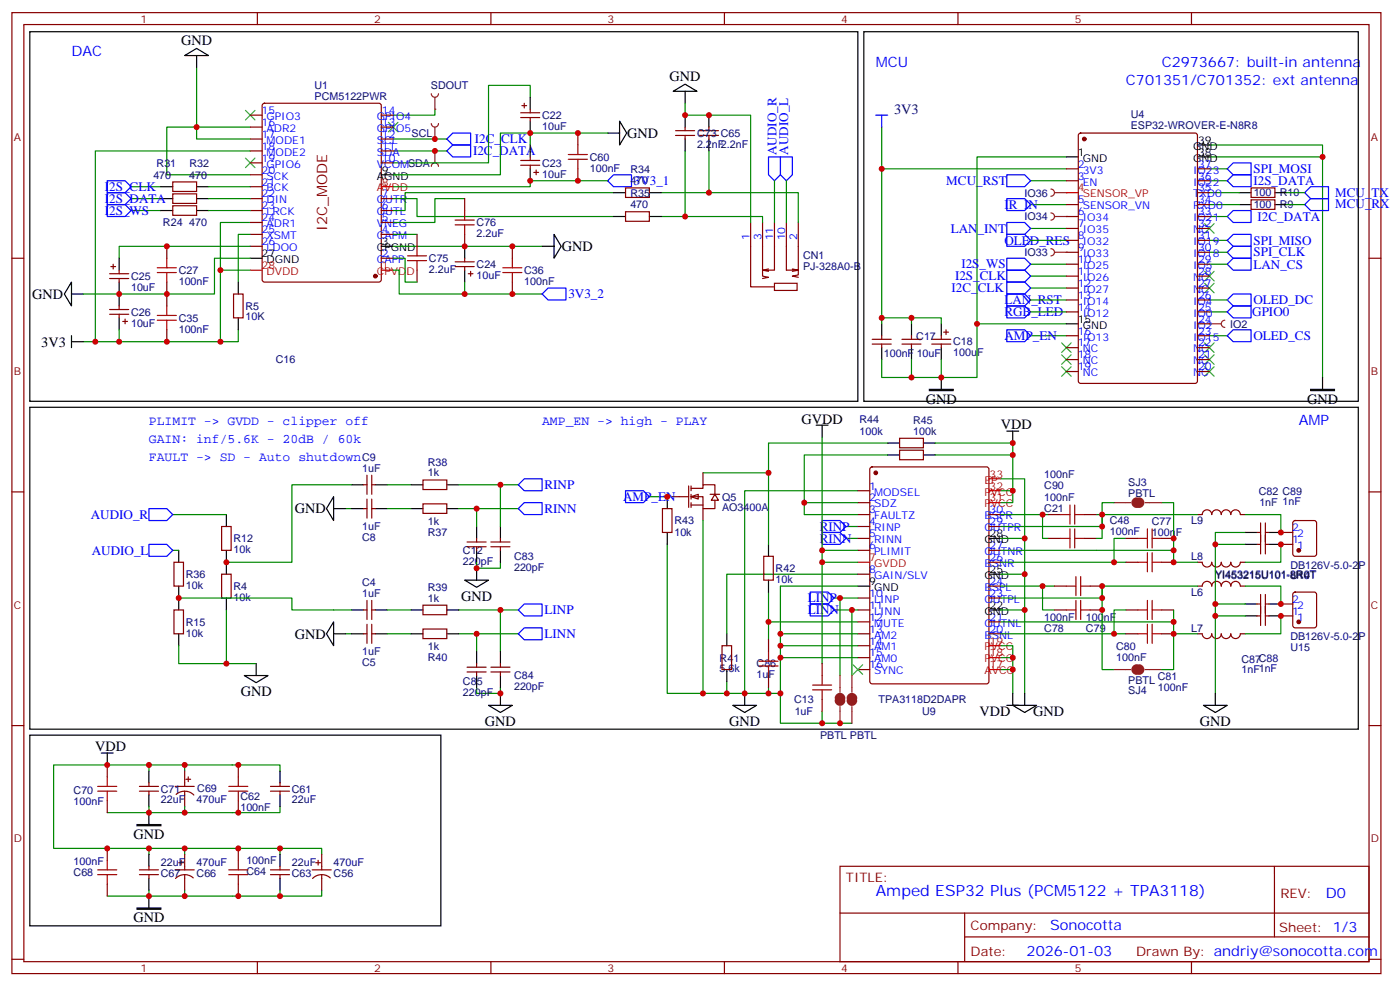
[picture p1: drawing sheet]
<svg xmlns="http://www.w3.org/2000/svg" width="415mm" height="292mm" viewBox="0 0 415 292" stroke-linecap="round" stroke-linejoin="round" font-family="sans-serif">
<g fill="none" stroke="#870000" stroke-width=".35">
<path d="M3.5 3.7h405.4v284.4h-405.4zM7.1 7.3h398.2v277.3h-398.2zM76.2 3.7v3.6M145.3 3.7v3.6M214.5 3.7v3.6M283.6 3.7v3.6M352.8 3.7v3.6M3.5 76.4h3.6M222.2 65.8v19.1h7.1M225.8 65.8v15.9l1.7 .4-1.7 .3M227.5 79.6l-1.7 .3M229.3 65.8v14.1h-3.5l1.7 .4"/>
<path d="M232.8 65.8v14.1h3.6l-1.8-.3M236.4 65.8v15.6l-1.8 .3 1.8 .4M236.4 79.9l-1.8 .4M405.3 76.4h3.6M229.3 83.8h6.7v2.1h-6.7zM261.1 99.3v1.1M269.9 99.3v1.1M278.7 99.3v1.1M279.4 98.3h1.4M280.1 97.6v1.4M258.2 100.4h5.7M258.2 101.8h5.7"/>
<path d="M261.1 101.8v1.1M267.1 100.4h5.6M267.1 101.8h5.6M269.9 101.8v1.1M275.9 100.4h5.6M275.9 101.8h5.6M278.7 101.8v1.1M3.5 145.6h3.6M405.3 145.6h3.6M3.5 214.7h3.6M405.3 214.7h3.6M31.7 226.3v3.6"/>
<path d="M31.7 236.9v3.6M41.3 234.1h5.6M41.3 232.7h5.6M44.1 231.6v1.1M44.1 234.1v1.1M51.9 232.7h5.6M52.1 235.1a3.8 3.8 0 0 1 5.3 .1M54.7 228.1v4.6M54.7 234.1v4.6M55 230.6h1.4M55.7 229.9v1.4M70.6 226.3v3.6"/>
<path d="M70.6 236.9v3.6M80.1 234.1h5.6M80.1 232.7h5.6M82.9 231.6v1.1M82.9 234.1v1.1M31.7 251v3.6M41.3 257.4h5.6M41.3 258.8h5.6M44.1 256.3v1.1M44.1 258.8v1.1M51.9 257.4h5.6M52.9 255.3h1.4"/>
<path d="M53.6 254.6v1.4M54.7 252.8v4.6M54.7 258.8v4.6M57.2 259.8a3.8 3.8 0 0 0-5.2 .1M70.6 251v3.6M80.1 257.4h5.6M80.1 258.8h5.6M82.9 256.3v1.1M82.9 258.8v1.1M92.4 257.4h5.7M93.5 255.3h1.4M94.2 254.6v1.4"/>
<path d="M95.2 252.8v4.6M95.2 258.8v4.6M97.8 259.8a3.8 3.8 0 0 0-5.3 .1M248.7 256.3h156.6v28.3h-156.6zM377.3 256.4v20.8M31.7 261.6v3.5M70.6 261.6v3.5M248.7 270.2h156.5M285.6 277.2h119.6M285.6 270.2v14.1M3.5 283.8h3.6M76.2 284.6v3.5"/>
<path d="M145.3 284.6v3.5M214.5 284.6v3.5M283.6 284.6v3.5M352.8 284.6v3.5M405.3 283.8h3.6"/>
</g>
<g fill="none" stroke="#000" stroke-width=".35">
<path d="M261.1 95.8v3.5M269.9 95.8v3.5M278.7 95.8v3.5M261.1 102.9v3.5M269.9 102.9v3.5M278.7 102.9v3.5M8.8 217.5h121.7v56.5h-121.7zM30 222.8h3.5M31.7 222.8v3.5M44.1 228.1v3.5M44.1 235.2v3.5M82.9 228.1v3.5"/>
<path d="M82.9 235.2v3.5M44.1 240.5v3.5M44.1 252.8v3.5M44.1 259.9v3.5M82.9 252.8v3.5M82.9 259.9v3.5M44.1 265.1v3.6"/>
</g>
<g fill="none" stroke="#008700" stroke-width=".35">
<path d="M229.3 53.5v12.3M232.8 53.5v12.3M44.1 226.3v1.8M44.1 238.7v1.8M54.7 226.3h28.2v1.8M54.7 228.1v-1.8h-38.8v24.7h28.2v1.8M54.7 238.7v1.8h-23M82.9 238.7v1.8h-28.2M44.1 251h10.6v1.8M54.7 251h28.2v1.8M82.9 251h12.3v1.8M44.1 263.4v1.7h-12.4"/>
<path d="M54.7 263.4v1.7h-10.6M82.9 263.4v1.7h-28.2M95.2 263.4v1.7h-12.3"/>
</g>
<path d="M40.6 244h7v.3h-7zM40.6 268.7h7v.3h-7z" fill="#000" stroke="#000" stroke-width=".35"/>
<g fill="none" stroke="#a10000" stroke-width=".35">
<path d="M28.9 234.1h5.7M28.9 232.7h5.7M31.7 229.9v2.8M31.7 234.1v2.8M67.7 234.1h5.7M67.7 232.7h5.7M70.6 229.9v2.8M70.6 234.1v2.8M28.9 257.4h5.7M28.9 258.8h5.7M31.7 254.6v2.8M31.7 258.8v2.8"/>
<path d="M67.7 257.4h5.7M67.7 258.8h5.7M70.6 254.6v2.8M70.6 258.8v2.8"/>
</g>
<path d="M227.5 46.4h3.6v5.3l-1.8 1.8-1.8-1.8zM231.1 46.4h3.5v5.3l-1.8 1.8-1.7-1.8z" fill="none" stroke="#00f" stroke-width=".35"/>
<path d="M127.7 49.2a1.06 1.06 0 0 1 1.1-1 1.06 1.06 0 0 1 1 1M128.8 44.7v3.5" fill="none" stroke="#8c2424" stroke-width=".35"/>
<circle cx="128.8" cy="44.7" r=".18" fill="#8c2424"/>
<path d="M127.7 36.5a1.06 1.06 0 0 0 1.1 1.1 1.06 1.06 0 0 0 1-1.1M128.8 37.6v3.5" fill="none" stroke="#8c2424" stroke-width=".35"/>
<circle cx="128.8" cy="41.1" r=".18" fill="#8c2424"/>
<path d="M128.8 32.3v1.8h-12.4" fill="none" stroke="#008700" stroke-width=".35"/>
<path d="M127.7 27.7a1.06 1.06 0 0 0 1.1 1.1 1.06 1.06 0 0 0 1-1.1M128.8 28.8v3.5" fill="none" stroke="#8c2424" stroke-width=".35"/>
<circle cx="128.8" cy="32.3" r=".18" fill="#8c2424"/>
<g fill="none" stroke="#008700" stroke-width=".35">
<path d="M58.2 20v21.1h15.9M74.1 37.6h-24.7v14.1h24.7M157 28.8v-3.5h-12.4v22.9h-28.2M157 39.4v3.5M179.9 39.4h-31.7v12.3h-31.8M202.8 30.6v3.5h19.4v31.7M261.1 37.6v12.4h54.6M38.8 58.8h8.8M38.8 55.2h8.8M61.7 58.8h12.4M61.7 55.2h12.4M74.1 44.7h-45.9v56.4"/>
<path d="M116.4 58.8h7.1v5.3h58.2M116.4 41.1h15.9M116.4 44.7h15.9M137.6 58.8h-8.8v7h-12.4M179.9 53.5h-22.9v1.7h-40.6M181.7 57h-61.8v5.3h-3.5M202.8 44.7v19.4h-7M209.9 44.7v12.3h-14.1M209.9 57h26.5v8.8M261.1 50v45.8M305.2 53.5h10.5M315.7 46.4h-26.4v49.4"/>
<path d="M358.1 42.9h33.5v68.8M358.1 53.5h5.3M358.1 46.4h33.5M358.1 57h8.8M358.1 50h5.3M38.8 62.3h8.8M61.7 62.3h12.4M74.1 65.8h-8.8v14.1M74.1 69.4h-3.5v14.1M74.1 72.9h-38.8v3.5M74.1 76.4h-10.6v10.6h-38.8M74.1 79.9h-8.8v21.2h-40.6"/>
<path d="M116.4 72.9h44.1M116.4 79.9h1.8v7.1h42.3M116.4 76.4h3.5v7.1h3.6M116.4 69.4h7.1M202.8 64.1h23v1.7M305.2 60.5h10.5M305.2 67.6h10.5M305.2 78.2h10.5M358.1 64.1h5.3M358.1 60.5h8.8M358.1 71.1h5.3M358.1 78.2h5.3"/>
<path d="M358.1 74.6h5.3M35.3 97.6v3.5M70.6 97.6v3.5h-5.3M137.6 83.5v3.5M261.1 94.1h8.8v1.7M269.9 94.1h8.8v1.7M305.2 81.7h10.5M305.2 99.3h10.5M305.2 85.2h10.5M305.2 92.3h10.5M305.2 88.8h10.5M315.7 95.8h-26.4v15.9h-10.6v-5.3"/>
<path d="M358.1 92.3h5.3M261.1 106.4v5.3h8.8M269.9 106.4v5.3h8.8"/>
</g>
<g fill="none" stroke="#00f" stroke-width=".35">
<path d="M134.1 39.4h5.2v3.5h-5.2l-1.8-1.8zM259.3 34.1h3.5M261.1 34.1v3.5M31.7 57h5.3l1.8 1.8-1.8 1.7h-5.3zM31.7 53.5h5.3l1.8 1.7-1.8 1.8h-5.3zM132.3 44.7l1.8-1.8h5.2v3.5h-5.2zM179.9 53.5l1.8-1.8h5.3v3.5h-5.3zM298.1 58.8h5.3l1.8 1.7-1.8 1.8h-5.3zM298.1 51.7h5.3l1.8 1.8-1.8 1.7h-5.3zM363.4 53.5l1.7-1.8h5.3v3.5h-5.3zM365.1 48.2h5.3v3.5h-5.3l-1.7-1.7zM386.3 57l1.8-1.8h5.2v3.6h-5.2z"/>
<path d="M31.7 60.5h5.3l1.8 1.8-1.8 1.8h-5.3zM298.1 65.8h5.3l1.8 1.8-1.8 1.8h-5.3zM298.1 76.4h5.3l1.8 1.8-1.8 1.7h-5.3zM298.1 79.9h5.3l1.8 1.8-1.8 1.8h-5.3zM363.4 64.1l1.7-1.8h5.3v3.5h-5.3zM363.4 71.1l1.7-1.7h5.3v3.5h-5.3zM363.4 78.2l1.7-1.8h5.3v3.5h-5.3zM365.1 72.9h5.3v3.5h-5.3l-1.7-1.8zM386.3 60.5l1.8-1.7h5.2v3.5h-5.2zM160.5 87l1.8-1.8h5.3v3.6h-5.3zM298.1 97.6h5.3l1.8 1.7-1.8 1.8h-5.3zM298.1 83.5h5.3l1.8 1.7-1.8 1.8h-5.3z"/>
<path d="M298.1 87h5.3l1.8 1.8-1.8 1.7h-5.3zM298.1 90.5h5.3l1.8 1.8-1.8 1.8h-5.3zM365.1 90.5h5.3v3.6h-5.3l-1.7-1.8z"/>
</g>
<g fill="none" stroke="#870000" stroke-width=".35">
<path d="M74.1 37.6h3.5M74.1 34.1h3.5M77.8 30.8l.5-.2h33.9l.6 .4 .1 51.8-.5 .6-34.1 .1-.6-.5-.1-51.7zM112.9 37.6h3.5M112.9 34.1h3.5M154.2 33.4h5.6M154.2 34.8h5.6M154.5 31.3h1.4M155.2 30.6v1.4M157 32.3v1.1M157 34.8v1M171.1 39.4v3.5"/>
<path d="M200 38.7h5.7M202.8 37.6v1.1M207.1 38.7h5.6M209.9 37.6v1.1M51.2 57.4h7v2.8h-7zM51.2 53.8h7v2.9h-7zM74.1 58.8h3.5M74.1 48.2h3.5M74.1 44.7h3.5M74.1 41.1h3.5M74.1 51.7h3.5M74.1 55.2h3.5"/>
<path d="M112.9 58.8h3.5M112.9 48.2h3.5M112.9 44.7h3.5M112.9 41.1h3.5M137.6 58.8v3.5M154.2 48.9h5.6M154.2 47.5h5.6M157 46.4v1.1M157 48.9v1.1M158 51h1.5M158.7 50.3v1.4M171.1 50v3.5"/>
<path d="M185.2 55.6h7.1v2.8h-7.1zM200 40.1h5.7M202.8 40.1v1M207.1 40.1h5.6M209.9 40.1v1M370.4 59.1h7.1v2.8h-7.1zM370.4 55.6h7.1v2.8h-7.1zM32.8 78.9h1.4M33.5 78.2v1.4M35.3 79.9v1.1M49.4 72.9v3.5M51.2 60.9h7v2.8h-7z"/>
<path d="M74.1 69.4h3.5M74.1 65.8h3.5M74.1 62.3h3.5M74.1 72.9h3.5M112.9 76.4h3.5M112.9 69.4h3.5M112.9 65.8h3.5M112.9 62.3h3.5M123.5 69.4v3.5M123.5 79.9v3.6M134.8 78.9h5.6M134.8 77.5h5.6"/>
<path d="M137.6 69.4v3.5M137.6 76.4v1.1M137.6 78.9v1M151.7 72.9v3.5M185.2 62.7h7.1v2.8h-7.1zM32.5 81h5.6M32.5 82.4h5.6M32.5 93h5.6M32.5 91.6h5.6M35.3 82.4v1.1M35.3 90.5v1.1M35.3 93v1.1"/>
<path d="M36.3 95.1h1.4M37 94.4v1.4M49.4 83.5v7M49.4 97.6v3.5M69.1 87h2.9v7.1h-2.9zM138.6 81h1.5M139.3 80.3v1.4M151.7 83.5v3.5"/>
</g>
<g fill="none" stroke="#000" stroke-width=".35">
<path d="M8.8 9.4h245.2v109.3h-245.2zM54.7 16.4l3.5-2.1 3.5 2.1zM58.2 16.4v3.6M157 28.8v3.5M157 35.8v3.6M179.9 39.4h3.5M183.4 35.8l2.2 3.6-2.2 3.5zM199.3 27l3.5-2.1 3.6 2.1zM202.8 27v3.6M202.8 34.1v3.5M209.9 34.1v3.5M47.6 58.8h3.6"/>
<path d="M47.6 55.2h3.6M58.2 58.8h3.5M58.2 55.2h3.5M112.9 51.7h3.5M157 42.9v3.5M157 50v3.5M181.7 57h3.5M192.3 57h3.5M202.8 41.1v3.6M209.9 41.1v3.6M366.9 57h3.5M377.5 57h3.5"/>
<path d="M35.3 76.4v3.5M47.6 62.3h3.6M58.2 62.3h3.5M74.1 76.4h3.5M112.9 72.9h3.5M137.6 72.9v3.5M137.6 79.9v3.6M160.5 72.9h3.5M164 69.4l2.2 3.5-2.2 3.5zM181.7 64.1h3.5M192.3 64.1h3.5M366.9 60.5h3.5"/>
<path d="M377.5 60.5h3.5M21.2 83.5v7l-2.2-3.5zM21.2 87h3.5M21.2 99.3v3.6M35.3 83.5v7M35.3 94.1v3.5M70.6 83.5v3.5M70.6 94.1v3.5M21.2 101.1h3.5M278.7 111.7v3.5M391.6 111.7v3.5"/>
</g>
<g fill="none" stroke="#3c3" stroke-width=".35">
<path d="M72.7 32.7l2.8 2.8M75.5 32.7l-2.8 2.8M115 36.2l2.8 2.8M117.8 36.2l-2.8 2.8M72.7 46.8l2.8 2.8M75.5 46.8l-2.8 2.8M356.7 66.2l2.8 2.8M359.5 66.2l-2.8 2.8M356.7 80.3l2.8 2.8M356.7 83.8l2.8 2.8M359.5 80.3l-2.8 2.8M359.5 83.8l-2.8 2.8"/>
<path d="M314.3 101.5l2.8 2.8M314.3 105l2.8 2.8M314.3 108.5l2.8 2.8M317.1 108.5l-2.8 2.8M317.1 101.5l-2.8 2.8M317.1 105l-2.8 2.8M356.7 108.5l2.8 2.8M356.7 105l2.8 2.8M356.7 101.5l2.8 2.8M359.5 108.5l-2.8 2.8M359.5 105l-2.8 2.8M359.5 101.5l-2.8 2.8"/>
</g>
<circle cx="111.1" cy="81.7" r=".53" fill="#870000" stroke="#870000" stroke-width=".35"/>
<path d="M112.9 55.2h3.5M74.1 79.9h3.5M112.9 79.9h3.5" fill="none" stroke="#f00" stroke-width=".35"/>
<g fill="none" stroke="#a10000" stroke-width=".35">
<path d="M168.3 47.1h5.6M168.3 45.7h5.6M171.1 42.9v2.8M171.1 47.1v2.9M46.6 79.2h5.6M49.4 76.4v2.8M120.6 75.7h5.7M120.6 77.1h5.7M123.5 72.9v2.8M123.5 77.1v2.8M134.8 65.1h5.6M134.8 66.5h5.6"/>
<path d="M137.6 62.3v2.8M137.6 66.5v2.9M148.9 79.2h5.6M151.7 76.4v2.8M46.6 80.6h5.6M46.6 94.8h5.6M46.6 93.3h5.6M49.4 80.6v2.9M49.4 90.5v2.8M49.4 94.8v2.8M148.9 80.6h5.6M151.7 80.6v2.9"/>
</g>
<path d="M275.2 115.2h7v.4h-7zM388.1 115.2h7v.4h-7z" fill="#000" stroke="#000" stroke-width=".35"/>
<path d="M358.1 95.8h3.5M362.7 94.8a1.06 1.06 0 0 0-1.1 1 1.06 1.06 0 0 0 1.1 1.1" fill="none" stroke="#8c2424" stroke-width=".35"/>
<circle cx="358.1" cy="95.8" r=".18" fill="#8c2424"/>
<path d="M311.1 56a1.06 1.06 0 0 1 1.1 1 1.06 1.06 0 0 1-1.1 1.1M312.2 57h3.5" fill="none" stroke="#8c2424" stroke-width=".35"/>
<circle cx="315.7" cy="57" r=".18" fill="#8c2424"/>
<path d="M311.1 63a1.06 1.06 0 0 1 1.1 1.1 1.06 1.06 0 0 1-1.1 1M312.2 64.1h3.5" fill="none" stroke="#8c2424" stroke-width=".35"/>
<circle cx="315.7" cy="64.1" r=".18" fill="#8c2424"/>
<path d="M381 57h5.3M305.2 71.1h10.5M381 60.5h5.3M358.1 99.3h5.3M358.1 88.8h5.3" fill="none" stroke="#008700" stroke-width=".35"/>
<path d="M298.1 69.4h5.3l1.8 1.7-1.8 1.8h-5.3zM365.1 87h5.3v3.5h-5.3l-1.7-1.7zM365.1 97.6h5.3v3.5h-5.3l-1.7-1.8z" fill="none" stroke="#00f" stroke-width=".35"/>
<path d="M255.8 9.4h146.4v109.3h-146.4zM315.7 46.4h3.6M354.5 46.4h3.6M354.5 42.9h3.6M315.7 95.8h3.6" fill="none" stroke="#000" stroke-width=".35"/>
<g fill="none" stroke="#870000" stroke-width=".35">
<path d="M319.5 39.6l.5-.2h33.8l.7 .4v72.9l-.4 .7-34.1 .1-.7-.5v-72.9zM315.7 50h3.6M315.7 53.5h3.6M354.5 50h3.6M354.5 53.5h3.6M354.5 57h3.6M315.7 60.5h3.6M315.7 64.1h3.6M315.7 67.6h3.6M315.7 71.1h3.6M315.7 74.6h3.6M315.7 78.2h3.6"/>
<path d="M354.5 60.5h3.6M354.5 64.1h3.6M354.5 67.6h3.6M354.5 71.1h3.6M354.5 74.6h3.6M354.5 78.2h3.6M315.7 81.7h3.6M315.7 85.2h3.6M315.7 88.8h3.6M315.7 92.3h3.6M315.7 99.3h3.6M354.5 81.7h3.6"/>
<path d="M354.5 85.2h3.6M354.5 88.8h3.6M354.5 92.3h3.6M354.5 95.8h3.6M354.5 99.3h3.6M315.7 102.9h3.6M315.7 106.4h3.6M315.7 109.9h3.6M354.5 102.9h3.6M354.5 106.4h3.6M354.5 109.9h3.6"/>
</g>
<path d="M315.7 57h3.6" fill="none" stroke="#f00" stroke-width=".35"/>
<circle cx="321" cy="41.1" r=".53" fill="#870000" stroke="#870000" stroke-width=".35"/>
<path d="M311.1 73.6a1.06 1.06 0 0 1 1.1 1 1.06 1.06 0 0 1-1.1 1.1M312.2 74.6h3.5" fill="none" stroke="#8c2424" stroke-width=".35"/>
<circle cx="315.7" cy="74.6" r=".18" fill="#8c2424"/>
<g fill="none" stroke="#008700" stroke-width=".35">
<path d="M208.1 139.9h19.4v21.2M262.8 131.1h-35.3v8.8M51.2 152.3h15.8M102.3 150.5h1.8M104.1 143.4h-17.7v23h-19.4M114.7 150.5h7M114.7 143.4h7M135.8 150.5h5.3v5.3M135.8 143.4h12.4v12.4M141.1 150.5h12.4M148.2 143.4h5.3M192.3 147h5.3"/>
<path d="M250.5 159.3h3.5M250.5 155.8h3.5M254 145.2h-33.5v60M296.3 141.7h7.1v17.6M51.2 162.8h1.7M52.9 177h33.5v3.5h17.7M141.1 166.4v1.7h7.1v-1.7M197.6 161.1v44.1h10.5M227.5 175.2v14.1M246.9 177h1.8M254 169.9h-38.8v17.6M52.9 191.1v5.3h22.9"/>
<path d="M67 180.5v15.9M102.3 187.5h1.8M114.7 180.5h7M114.7 187.5h7M135.8 180.5h12.4v12.3M135.8 187.5h5.3v5.3M141.1 187.5h12.4M148.2 180.5h5.3M227.5 184h26.5M246.9 180.5h5.3M141.1 203.4v1.8h7.1v-1.8M215.2 201.6v3.6"/>
<path d="M227.5 203.4v1.8"/>
</g>
<path d="M44.1 150.5h5.3l1.8 1.8-1.8 1.7h-5.3zM155.2 148.7h5.3v3.6h-5.3l-1.7-1.8zM155.2 141.7h5.3v3.5h-5.3l-1.7-1.8zM243.4 157.6h5.3l1.8 1.7-1.8 1.8h-5.3zM243.4 154h5.3l1.8 1.8-1.8 1.8h-5.3zM44.1 161.1h5.3l1.8 1.7-1.8 1.8h-5.3zM155.2 178.7h5.3v3.5h-5.3l-1.7-1.7zM239.9 178.7h5.3l1.7 1.8-1.7 1.7h-5.3zM239.9 175.2h5.3l1.7 1.8-1.7 1.7h-5.3zM155.2 185.8h5.3v3.5h-5.3l-1.7-1.8z" fill="none" stroke="#00f" stroke-width=".35"/>
<g fill="none" stroke="#870000" stroke-width=".35">
<path d="M257.8 138.4l.4-.3h33.9l.7 .5v63l-.5 .7-34.1 .1-.6-.5-.1-63zM266.3 129.7h7.1v2.8h-7.1zM65.6 155.8h2.8v7h-2.8zM107.6 150.5h1.1M107.6 143.4h1.1M108.7 140.6v5.7M108.7 147.7v5.6M110.1 140.6v5.7M110.1 147.7v5.6M110.1 150.5h1M110.1 143.4h1M125.2 149.1h7.1v2.8h-7.1z"/>
<path d="M125.2 142h7.1v2.9h-7.1zM141.1 159.3v1.1M148.2 159.3v1.1M196.1 150.5h2.9v7.1h-2.9zM254 145.2h3.5M254 148.7h3.5M254 152.3h3.5M254 155.8h3.5M254 159.3h3.5M292.8 152.3h3.5M292.8 155.8h3.5M51.5 166.4h2.8v7h-2.8z"/>
<path d="M65.6 169.9h2.8v7.1h-2.8zM108.7 177.7v5.6M110.1 177.7v5.6M125.2 179.1h7.1v2.8h-7.1zM138.3 161.8h5.6M138.3 160.4h5.6M141.1 161.8v1M145.3 161.8h5.7M145.3 160.4h5.7M148.2 161.8v1M226.1 164.6h2.9v7.1h-2.9zM254 162.8h3.5"/>
<path d="M254 169.9h3.5M254 177h3.5M292.8 162.8h3.5M292.8 177h3.5M292.8 173.4h3.5M292.8 166.4h3.5M51.5 180.5h2.8v7h-2.8zM107.6 180.5h1.1M107.6 187.5h1.1M108.7 184.7v5.7M110.1 184.7v5.7M110.1 180.5h1"/>
<path d="M110.1 187.5h1M125.2 186.1h7.1v2.8h-7.1zM138.3 198.8h5.6M138.3 197.4h5.6M141.1 196.4v1M141.1 198.8v1.1M145.3 198.8h5.7M145.3 197.4h5.7M148.2 196.4v1M148.2 198.8v1.1M213.8 191.1h2.8v7h-2.8zM227.5 189.3v3.5"/>
<path d="M227.5 199.9v3.5M254 180.5h3.5M254 187.5h3.5M254 184h3.5M254 191.1h3.5M254 194.6h3.5M254 198.1h3.5M292.8 187.5h3.5M292.8 184h3.5"/>
</g>
<g fill="none" stroke="#000" stroke-width=".35">
<path d="M262.8 131.1h3.5M273.4 131.1h3.5M67 152.3v3.5M98.8 147v7l-2.1-3.5zM98.8 150.5h3.5M104.1 150.5h3.5M104.1 143.4h3.5M111.1 150.5h3.6M111.1 143.4h3.6M121.7 150.5h3.5M121.7 143.4h3.5M132.3 150.5h3.5"/>
<path d="M132.3 143.4h3.5M141.1 155.8v3.5M148.2 155.8v3.5M197.6 147v3.5M197.6 157.6v3.5M292.8 159.3h3.5M52.9 162.8v3.6M52.9 173.4v7.1M67 162.8v7.1M67 177v3.5M137.6 171.7h7l-3.5 2.1zM141.1 162.8v3.6"/>
<path d="M141.1 168.1v3.6M148.2 162.8v3.6M227.5 161.1v3.5M227.5 171.7v3.5M254 173.4h3.5M292.8 169.9h3.5M52.9 187.5v3.6M72.3 199.9h7.1l-3.6 2.1zM75.8 196.4v3.5M98.8 184v7.1l-2.1-3.6zM98.8 187.5h3.5M104.1 180.5h3.5"/>
<path d="M104.1 187.5h3.5M111.1 180.5h3.6M111.1 187.5h3.6M121.7 180.5h3.5M121.7 187.5h3.5M132.3 180.5h3.5M132.3 187.5h3.5M141.1 192.8v3.6M141.1 199.9v3.5M148.2 192.8v3.6M148.2 199.9v3.5M215.2 187.5v3.6"/>
<path d="M215.2 198.1v3.5M292.8 180.5h3.5M144.6 208.7h7.1l-3.5 2.1zM148.2 205.2v3.5"/>
</g>
<path d="M224.7 195.7h5.7M224.7 197.1h5.7M227.5 192.8v2.9M227.5 197.1v2.8" fill="none" stroke="#a10000" stroke-width=".35"/>
<circle cx="259.3" cy="139.9" r=".53" fill="#870000" stroke="#870000" stroke-width=".35"/>
<path d="M292.8 148.7h3.5M292.8 145.2h3.5M292.8 141.7h3.5M254 166.4h3.5M292.8 198.1h3.5M292.8 194.6h3.5M292.8 191.1h3.5" fill="none" stroke="#f00" stroke-width=".35"/>
<g fill="#fff" stroke="#870000" stroke-width=".35">
<path d="M204.6 147l2.1-.7v1.4z"/>
<path d="M211.7 146.3l1 1.7h-2.1z"/>
</g>
<g fill="none" stroke="#870000" stroke-width=".35">
<path d="M208.1 139.9v3.5M266.3 133.2h7.1v2.8h-7.1zM197.6 147h6.3M203.9 143.8v6.3M204.6 144.5h3.5v-1.1h3.6v2.9M204.6 147h3.5v3.5h3.6v-2.5M204.6 149.4h3.5M204.6 143.8v1.4M204.6 146.3v1.4M204.6 148.7v1.4M208.1 150.5v3.5M210.3 146.3h2.8"/>
<path d="M310.4 152.3h3.6M310.4 159.3h3.6M321 152.3h3.6M321 159.3h3.6M333.4 159.3h3.5M344 159.3h3.5M354.5 152.3h1.5a1.41 1.41 0 0 1 1.4-1.5 1.41 1.41 0 0 1 1.4 1.5 1.41 1.41 0 0 1 1.4-1.5 1.41 1.41 0 0 1 1.4 1.5 1.41 1.41 0 0 1 1.4-1.5 1.41 1.41 0 0 1 1.4 1.5 1.41 1.41 0 0 1 1.4-1.5 1.41 1.41 0 0 1 1.4 1.5h1.5M372.2 157.6h1M373.2 154.7v9.2M374.6 157.6h1.1M374.6 154.7v9.2M379.2 157.6h3.6"/>
<path d="M383 154.2l.5-.2h5.6l.7 .5v9.4l-.4 .7h-5.9l-.7-.5v-9.4zM312.2 173.4h3.5M322.8 173.4h3.5M333.4 166.4h3.5M344 166.4h3.5M354.5 166.4h1.5a1.41 1.41 0 0 0 1.4 1.4 1.41 1.41 0 0 0 1.4-1.4 1.41 1.41 0 0 0 1.4 1.4 1.41 1.41 0 0 0 1.4-1.4 1.41 1.41 0 0 0 1.4 1.4 1.41 1.41 0 0 0 1.4-1.4 1.41 1.41 0 0 0 1.4 1.4 1.41 1.41 0 0 0 1.4-1.4h1.5M354.5 173.4h1.5a1.41 1.41 0 0 1 1.4-1.4 1.41 1.41 0 0 1 1.4 1.4 1.41 1.41 0 0 1 1.4-1.4 1.41 1.41 0 0 1 1.4 1.4 1.41 1.41 0 0 1 1.4-1.4 1.41 1.41 0 0 1 1.4 1.4 1.41 1.41 0 0 1 1.4-1.4 1.41 1.41 0 0 1 1.4 1.4h1.5M372.2 161.1h1M372.2 178.7h1M373.2 175.9v9.2M374.6 161.1h1.1M374.6 178.7h1.1"/>
<path d="M374.6 175.9v9.2M379.2 161.1h3.6M379.2 178.7h3.6M383 175.4l.5-.2h5.6l.7 .4v9.5l-.4 .6-5.9 .1-.7-.5v-9.4zM243.4 196.4v3.5M312.2 180.5h3.5M322.8 180.5h3.5M333.4 187.5h3.5M333.4 180.5h3.5M344 187.5h3.5M344 180.5h3.5M358.8 187.5a1.41 1.41 0 0 1-1.4 1.4 1.41 1.41 0 0 1-1.4-1.4h-1.5"/>
<path d="M361.6 187.5a1.41 1.41 0 0 1-1.4 1.4 1.41 1.41 0 0 1-1.4-1.4M364.4 187.5a1.41 1.41 0 0 1-1.4 1.4 1.41 1.41 0 0 1-1.4-1.4M367.2 187.5a1.41 1.41 0 0 1-1.4 1.4 1.41 1.41 0 0 1-1.4-1.4M367.2 187.5h1.5M372.2 182.2h1M374.6 182.2h1.1M379.2 182.2h3.6M243.4 206.9v3.6"/>
</g>
<path d="M185.2 145.2h5.3l1.8 1.8-1.8 1.7h-5.3z" fill="none" stroke="#00f" stroke-width=".35"/>
<g fill="none" stroke="#008700" stroke-width=".35">
<path d="M243.4 129.3v37.1h10.6M262.8 134.6h-24.7v17.7h15.9M276.9 131.1h23v17.6h-3.6M276.9 134.6h23M208.1 154v51.2h23v8.8h21.1M238.1 148.7h15.9M296.3 159.3h7.1v10.6M296.3 152.3h12.4v7h1.7M296.3 145.2h3.6M308.7 152.3h1.7M324.6 152.3h1.7M329.8 148.7h-3.5v7.1h-30"/>
<path d="M333.4 159.3h-3.6v7.1h-33.5M344 148.7h3.5v17.7h7M354.5 152.3h-28.2v7h-1.7M368.7 152.3h10.5v5.3M368.7 157.6h-8.9v3.5h8.9M243.4 162.8h10.6M243.4 166.4v30M254 173.4h-22.9v31.8M254 177h-5.3v22.9M296.3 169.9h7.1v10.6M296.3 173.4h12.4v7.1h3.5M296.3 162.8h51.2"/>
<path d="M308.7 173.4h3.5M326.3 173.4v3.6h-30M329.8 166.4h3.6M354.5 173.4h-28.2v24.7h3.5M359.8 161.1v17.6M368.7 173.4h10.5v5.3M368.7 178.7h-8.9v3.5h8.9M379.2 161.1v5.3h-10.5M231.1 187.5h22.9M231.1 191.1h22.9M231.1 194.6h22.9M254 180.5h-1.8v19.4"/>
<path d="M296.3 180.5h7.1v24.7M296.3 191.1h3.6v14.1M296.3 184h51.2M296.3 194.6h3.6M296.3 198.1h3.6M329.8 187.5h3.6M333.4 180.5h-3.6v7h-33.5M347.5 184v3.5h7M347.5 187.5v10.6h-3.5M347.5 180.5v3.5M359.8 182.2v23M379.2 182.2v5.3h-10.5"/>
<path d="M243.4 210.5v3.5"/>
</g>
<g fill="none" stroke="#000" stroke-width=".35">
<path d="M8.8 120.5h393.4v95.3h-393.4zM241.7 125.8h3.5M243.4 125.8v3.5M262.8 134.6h3.5M273.4 134.6h3.5M298.1 127.6h3.5M299.9 127.6v3.5M368.7 157.6h3.5M375.7 157.6h3.5M368.7 161.1h3.5M368.7 178.7h3.5M375.7 161.1h3.5"/>
<path d="M375.7 178.7h3.5M368.7 182.2h3.5M375.7 182.2h3.5M217 208.7h7l-3.5 2.1zM220.5 205.2v3.5M298.1 208.7h3.5M299.9 208.7h7l-3.5 2.1zM299.9 205.2v3.5M303.4 205.2v3.5M356.3 208.7h7.1l-3.6 2.1zM359.8 205.2v3.5"/>
</g>
<g fill="none" stroke="#a10000" stroke-width=".35">
<path d="M314 159.3h2.8M314 152.3h2.8M316.8 149.4v5.7M316.8 156.5v5.6M318.2 159.3h2.8M318.2 149.4v5.7M318.2 156.5v5.6M318.2 152.3h2.8M336.9 159.3h2.8M339.7 156.5v5.6M341.1 159.3h2.9M341.1 156.5v5.6"/>
<path d="M315.7 173.4h2.9M318.6 170.6v5.6M318.6 177.7v5.6M320 170.6v5.6M320 177.7v5.6M320 173.4h2.8M336.9 166.4h2.8M339.7 163.5v5.7M339.7 177.7v5.6M341.1 163.5v5.7M341.1 177.7v5.6M341.1 166.4h2.9"/>
<path d="M243.4 199.9v2.8M315.7 180.5h2.9M320 180.5h2.8M336.9 180.5h2.8M336.9 187.5h2.8M339.7 184.7v5.7M341.1 184.7v5.7M341.1 180.5h2.9M341.1 187.5h2.9M240.6 202.7h5.6M240.6 204.1h5.6M243.4 204.1v2.8"/>
</g>
<path d="M252.6 196.7l2.8 2.8M255.4 196.7l-2.8 2.8" fill="none" stroke="#3c3" stroke-width=".35"/>
<g fill="#870000" stroke="#870000" stroke-width=".35">
<circle cx="384.5" cy="162.8" r=".53"/>
<circle cx="384.5" cy="184" r=".53"/>
</g>
<path d="M336.5 148a.71 .71 0 0 0-.7 .7 .71 .71 0 0 0 .7 .7M337.3 148a.71 .71 0 0 1 .7 .7 .71 .71 0 0 1-.7 .7M336.5 197.4a.71 .71 0 0 0-.7 .7 .71 .71 0 0 0 .7 .7M337.3 197.4a.71 .71 0 0 1 .7 .7 .71 .71 0 0 1-.7 .7M248 207.3a.71 .71 0 0 0 .7 .7 .71 .71 0 0 0 .7-.7M248 206.6a.71 .71 0 0 1 .7-.7 .71 .71 0 0 1 .7 .7M251.5 207.3a.71 .71 0 0 0 .7 .7 .71 .71 0 0 0 .7-.7M251.5 206.6a.71 .71 0 0 1 .7-.7 .71 .71 0 0 1 .7 .7" fill="none" stroke="#8c2424" stroke-width="1.8"/>
<path d="M329.8 148.7h5M339 148.7h5M248.7 199.9v4.9M252.2 199.9v4.9M329.8 198.1h5M339 198.1h5M248.7 209.1v4.9M252.2 209.1v4.9" fill="none" stroke="#8c2424" stroke-width=".35"/>
<g fill="#c00">
<circle cx="54.7" cy="265.1" r=".88"/>
<circle cx="44.1" cy="265.1" r=".88"/>
<circle cx="54.7" cy="251" r=".88"/>
<circle cx="44.1" cy="251" r=".88"/>
<circle cx="31.8" cy="251" r=".88"/>
<circle cx="54.7" cy="240.5" r=".88"/>
<circle cx="54.7" cy="226.3" r=".88"/>
<circle cx="31.8" cy="226.3" r=".88"/>
<circle cx="44.1" cy="226.3" r=".88"/>
<circle cx="44.1" cy="240.5" r=".88"/>
<circle cx="70.6" cy="251" r=".88"/>
<circle cx="70.6" cy="265.1" r=".88"/>
<circle cx="70.6" cy="240.5" r=".88"/>
<circle cx="70.6" cy="226.3" r=".88"/>
<circle cx="82.9" cy="251" r=".88"/>
<circle cx="82.9" cy="265.1" r=".88"/>
<circle cx="128.8" cy="44.7" r=".88"/>
<circle cx="128.8" cy="41.1" r=".88"/>
<circle cx="65.3" cy="79.9" r=".88"/>
<circle cx="58.2" cy="37.6" r=".88"/>
<circle cx="28.2" cy="101.1" r=".88"/>
<circle cx="157" cy="39.4" r=".88"/>
<circle cx="171.1" cy="53.5" r=".88"/>
<circle cx="171.1" cy="39.4" r=".88"/>
<circle cx="157" cy="53.5" r=".88"/>
<circle cx="137.6" cy="72.9" r=".88"/>
<circle cx="151.7" cy="87" r=".88"/>
<circle cx="151.7" cy="72.9" r=".88"/>
<circle cx="209.9" cy="57" r=".88"/>
<circle cx="202.8" cy="64.1" r=".88"/>
<circle cx="35.3" cy="87" r=".88"/>
<circle cx="49.4" cy="87" r=".88"/>
<circle cx="49.4" cy="72.9" r=".88"/>
<circle cx="49.4" cy="101.1" r=".88"/>
<circle cx="35.3" cy="101.1" r=".88"/>
<circle cx="137.6" cy="87" r=".88"/>
<circle cx="202.8" cy="34.1" r=".88"/>
<circle cx="209.9" cy="34.1" r=".88"/>
<circle cx="65.3" cy="101.1" r=".88"/>
<circle cx="261.1" cy="50" r=".88"/>
<circle cx="261.1" cy="94.1" r=".88"/>
<circle cx="278.7" cy="111.7" r=".88"/>
<circle cx="269.9" cy="111.7" r=".88"/>
<circle cx="269.9" cy="94.1" r=".88"/>
<circle cx="391.6" cy="46.4" r=".88"/>
<circle cx="289.3" cy="95.8" r=".88"/>
<circle cx="227.5" cy="184" r=".88"/>
<circle cx="252.2" cy="180.5" r=".88"/>
<circle cx="248.7" cy="177" r=".88"/>
<circle cx="67" cy="166.4" r=".88"/>
<circle cx="52.9" cy="177" r=".88"/>
<circle cx="148.2" cy="205.2" r=".88"/>
<circle cx="141.1" cy="187.5" r=".88"/>
<circle cx="148.2" cy="180.5" r=".88"/>
<circle cx="141.1" cy="150.5" r=".88"/>
<circle cx="148.2" cy="143.4" r=".88"/>
<circle cx="141.1" cy="168.1" r=".88"/>
<circle cx="67" cy="196.4" r=".88"/>
<circle cx="215.2" cy="205.2" r=".88"/>
<circle cx="227.5" cy="139.9" r=".88"/>
<circle cx="227.5" cy="205.2" r=".88"/>
<circle cx="208.1" cy="205.2" r=".88"/>
<circle cx="197.6" cy="147" r=".88"/>
<circle cx="359.8" cy="161.1" r=".88"/>
<circle cx="303.4" cy="159.3" r=".88"/>
<circle cx="299.9" cy="131.1" r=".88"/>
<circle cx="238.1" cy="148.7" r=".88"/>
<circle cx="299.9" cy="134.6" r=".88"/>
<circle cx="299.9" cy="145.2" r=".88"/>
<circle cx="243.4" cy="162.8" r=".88"/>
<circle cx="243.4" cy="166.4" r=".88"/>
<circle cx="243.4" cy="214" r=".88"/>
<circle cx="231.1" cy="187.5" r=".88"/>
<circle cx="231.1" cy="191.1" r=".88"/>
<circle cx="231.1" cy="194.6" r=".88"/>
<circle cx="231.1" cy="205.2" r=".88"/>
<circle cx="248.7" cy="214" r=".88"/>
<circle cx="326.3" cy="173.4" r=".88"/>
<circle cx="329.8" cy="166.4" r=".88"/>
<circle cx="347.5" cy="166.4" r=".88"/>
<circle cx="379.2" cy="157.6" r=".88"/>
<circle cx="347.5" cy="162.8" r=".88"/>
<circle cx="347.5" cy="159.3" r=".88"/>
<circle cx="308.7" cy="152.3" r=".88"/>
<circle cx="326.3" cy="152.3" r=".88"/>
<circle cx="329.8" cy="187.5" r=".88"/>
<circle cx="308.7" cy="173.4" r=".88"/>
<circle cx="303.4" cy="169.9" r=".88"/>
<circle cx="303.4" cy="180.5" r=".88"/>
<circle cx="299.9" cy="198.1" r=".88"/>
<circle cx="299.9" cy="194.6" r=".88"/>
<circle cx="379.2" cy="178.7" r=".88"/>
<circle cx="379.2" cy="182.2" r=".88"/>
<circle cx="379.2" cy="161.1" r=".88"/>
<circle cx="326.3" cy="177" r=".88"/>
<circle cx="347.5" cy="184" r=".88"/>
<circle cx="347.5" cy="187.5" r=".88"/>
<circle cx="359.8" cy="178.7" r=".88"/>
<circle cx="359.8" cy="182.2" r=".88"/>
<circle cx="220.5" cy="205.2" r=".88"/>
<circle cx="326.3" cy="155.8" r=".88"/>
<circle cx="326.3" cy="180.5" r=".88"/>
</g>
<text font-size="4.6" fill="#00f" x="259.3" y="265.1">Amped ESP32 Plus (PCM5122 + TPA3118)</text>
<g font-size="4.2" fill="#00f">
<text x="21.2" y="16.4">DAC</text>
<text x="259.3" y="20">MCU</text>
<text x="344" y="20">C2973667: built-in antenna</text>
<text x="333.4" y="25.3">C701351/C701352: ext antenna</text>
<text x="384.5" y="125.8">AMP</text>
<text x="392.5" y="265.6">D0</text>
<text x="310.9" y="275.2">Sonocotta</text>
<text x="304" y="283">2026-01-03</text>
</g>
<g font-size="4.2">
<text x="53.6" y="13.2">GND</text>
<text x="198.3" y="23.8">GND</text>
<text x="185.7" y="40.8">GND</text>
<text x="166.3" y="74.3">GND</text>
<text x="9.5" y="88.5">GND</text>
<text x="12.2" y="102.5">3V3</text>
<text x="274.1" y="119.5">GND</text>
<text x="387" y="119.5">GND</text>
<text x="237.3" y="125.4">GVDD</text>
<text x="296.3" y="126.9">VDD</text>
<text x="87.3" y="151.9">GND</text>
<text x="136.5" y="177.7">GND</text>
<text x="87.3" y="188.9">GND</text>
<text x="71.3" y="206">GND</text>
<text x="143.6" y="214.7">GND</text>
<text x="215.9" y="214.8">GND</text>
<text x="290" y="211.9">VDD</text>
<text x="305.9" y="211.9">GND</text>
<text x="355.3" y="214.8">GND</text>
<text x="28.2" y="222.1">VDD</text>
<text x="39.5" y="248.2">GND</text>
<text x="39.5" y="272.9">GND</text>
</g>
<text font-size="4.2" fill="#000080" x="264.7" y="33.8">3V3</text>
<text font-size="4.2" fill="#800" x="96.9" y="68.5" transform="rotate(-90 96.9 68.5)">I2C_MODE</text>
<g font-size="3.9" fill="#00f">
<text x="140.1" y="45.9">I2C_DATA</text>
<text x="140.6" y="42.3">I2C_CLK</text>
<text x="229.9" y="45.9" transform="rotate(-90 229.9 45.9)">AUDIO_R</text>
<text x="233.4" y="45.8" transform="rotate(-90 233.4 45.8)">AUDIO_L</text>
<text x="371.1" y="51.2">SPI_MOSI</text>
<text x="31" y="56.5">I2S_CLK</text>
<text x="187.7" y="54.7">3V3_1</text>
<text x="280.2" y="54.7">MCU_RST</text>
<text x="371.1" y="54.7">I2S_DATA</text>
<text x="395.3" y="58.2">MCU_TX</text>
<text x="31" y="60">I2S_DATA</text>
<text x="31" y="63.5">I2S_WS</text>
<text x="297.4" y="61.8">IR_IN</text>
<text x="372.4" y="65.3">I2C_DATA</text>
<text x="395.3" y="61.7">MCU_RX</text>
<text x="281.5" y="68.9">LAN_INT</text>
<text x="297.4" y="72.4">OLED_RES</text>
<text x="371.1" y="72.4">SPI_MISO</text>
<text x="371.1" y="75.8">SPI_CLK</text>
<text x="282.8" y="83">I2S_CLK</text>
<text x="284.6" y="79.4">I2S_WS</text>
<text x="371.1" y="79.5">LAN_CS</text>
<text x="168.3" y="88.2">3V3_2</text>
<text x="281.7" y="86.5">I2C_CLK</text>
<text x="297.4" y="90">LAN_RST</text>
<text x="297.4" y="93.6">RGB_LED</text>
<text x="370.8" y="93.6">GPIO0</text>
<text x="371.1" y="90.1">OLED_DC</text>
<text x="297.4" y="100.6">AMP_EN</text>
<text x="371.1" y="100.7">OLED_CS</text>
<text x="44.1" y="125.8">PLIMIT -&gt; GVDD - clipper off</text>
<text x="160.5" y="125.8">AMP_EN -&gt; high - PLAY</text>
<text x="44.1" y="131.1">GAIN: inf/5.6K - 20dB / 60k</text>
<text x="44.1" y="136.4">FAULT -&gt; SD - Auto shutdown</text>
<text x="161.2" y="144.8">RINP</text>
<text x="184.5" y="148.2">AMP_EN</text>
<text x="26.9" y="153.5">AUDIO_R</text>
<text x="161.2" y="151.8">RINN</text>
<text x="242.7" y="160.6">RINN</text>
<text x="242.7" y="157.1">RINP</text>
<text x="27.2" y="164.2">AUDIO_L</text>
<text x="239.2" y="178.3">LINP</text>
<text x="161.2" y="181.8">LINP</text>
<text x="239.2" y="181.8">LINN</text>
<text x="161.2" y="188.8">LINN</text>
</g>
<g font-size="3.9" fill="#800">
<text x="250.5" y="260.9">TITLE:</text>
<text x="379.1" y="265.6">REV:</text>
<text x="287.4" y="275.1">Company:</text>
<text x="378.7" y="275.7">Sheet: 1/3</text>
<text x="287.4" y="282.8">Date:</text>
<text x="336.4" y="282.9">Drawn By: andriy@sonocotta.com</text>
</g>
<g font-size="3.2" fill="#800">
<text x="41.6" y="6.7">1</text>
<text x="110.8" y="6.7">2</text>
<text x="179.9" y="6.7">3</text>
<text x="249.1" y="6.7">4</text>
<text x="318.2" y="6.7">5</text>
<text x="4.1" y="41.8">A</text>
<text x="405.9" y="41.8">A</text>
<text x="4.1" y="111">B</text>
<text x="405.9" y="111">B</text>
<text x="4.1" y="180.1">C</text>
<text x="405.9" y="180.1">C</text>
<text x="4.1" y="249.3">D</text>
<text x="405.9" y="249.3">D</text>
<text x="41.6" y="287.5">1</text>
<text x="110.8" y="287.5">2</text>
<text x="179.9" y="287.5">3</text>
<text x="249.1" y="287.5">4</text>
<text x="318.2" y="287.5">5</text>
</g>
<g font-size="3.2" fill="#000080">
<text x="93.1" y="29.5">PCM5122PWR</text>
<text x="93.1" y="26.3">U1</text>
<text x="127.6" y="26.4">SDOUT</text>
<text x="160.5" y="35.2">C22</text>
<text x="334.8" y="35">U4</text>
<text x="121.8" y="40.5">SCL</text>
<text x="160.5" y="38.4">10uF</text>
<text x="206.4" y="40.6">C73 C65</text>
<text x="334.8" y="38.1">ESP32-WROVER-E-N8R8</text>
<text x="174.6" y="47.6">C60</text>
<text x="206.4" y="43.8">2.2nF2.2nF</text>
<text x="45.4" y="52.9">470</text>
<text x="46.4" y="49.4">R31</text>
<text x="56" y="52.9">470</text>
<text x="56.1" y="49.4">R32</text>
<text x="160.5" y="52.6">10uF</text>
<text x="160.5" y="49.4">C23</text>
<text x="174.6" y="50.8">100nF</text>
<text x="186.6" y="51.3">R34</text>
<text x="186.6" y="54.5">470</text>
<text x="186.6" y="58.3">R35</text>
<text x="303.4" y="58.2">IO36</text>
<text x="371.2" y="58.1">100</text>
<text x="378.9" y="58.1">R10</text>
<text x="186.6" y="61.6">470</text>
<text x="303.4" y="65.2">IO34</text>
<text x="371.2" y="61.7">100</text>
<text x="378.9" y="61.7">R9</text>
<text x="48.3" y="67">R24</text>
<text x="56" y="67">470</text>
<text x="141.1" y="70.2">2.2uF</text>
<text x="141.1" y="67">C76</text>
<text x="127" y="77.6">C75</text>
<text x="237.8" y="76.7">CN1</text>
<text x="303.4" y="75.8">IO33</text>
<text x="38.8" y="82.9">C25</text>
<text x="52.9" y="81.1">C27</text>
<text x="127" y="80.8">2.2uF</text>
<text x="141.1" y="82.6">10uF</text>
<text x="141.1" y="79.4">C24</text>
<text x="155.2" y="81.1">C36</text>
<text x="237.8" y="79.8">PJ-328A0-B</text>
<text x="38.8" y="86.1">10uF</text>
<text x="52.9" y="84.3">100nF</text>
<text x="155.2" y="84.3">100nF</text>
<text x="38.8" y="93.5">C26</text>
<text x="52.9" y="95.2">C35</text>
<text x="72.7" y="94.8">10K</text>
<text x="72.7" y="91.6">R5</text>
<text x="38.8" y="96.7">10uF</text>
<text x="52.9" y="98.4">100nF</text>
<text x="271.3" y="100.5">C17</text>
<text x="364.2" y="97">IO2</text>
<text x="81.6" y="107.5">C16</text>
<text x="261.7" y="105.8">100nF</text>
<text x="271.4" y="105.8">10uF</text>
<text x="282.2" y="105.4">100uF</text>
<text x="282.2" y="102.2">C18</text>
<text x="254.5" y="125.2">R44</text>
<text x="270.4" y="125.6">R45</text>
<text x="254.5" y="128.7">100k</text>
<text x="270.4" y="128.7">100k</text>
<text x="107.3" y="136.4">C9</text>
<text x="126.7" y="137.8">R38</text>
<text x="107.3" y="139.6">1uF</text>
<text x="126.7" y="141">1k</text>
<text x="309.2" y="141.3">100nF</text>
<text x="334.1" y="143.9">SJ3</text>
<text x="213.8" y="148.1">Q5</text>
<text x="309.2" y="148.4">100nF</text>
<text x="309.2" y="144.6">C90</text>
<text x="334.1" y="147">PBTL</text>
<text x="372.7" y="146.3">C82 C89</text>
<text x="372.9" y="149.9">1nF 1nF</text>
<text x="126.7" y="155.4">1k</text>
<text x="199.7" y="155.1">R43</text>
<text x="213.8" y="151.3">AO3400A</text>
<text x="309.2" y="151.6">C21</text>
<text x="328.6" y="155.2">C48</text>
<text x="341.1" y="155.4">C77</text>
<text x="352.7" y="155.2">L9</text>
<text x="69.1" y="160.4">R12</text>
<text x="107.3" y="156.8">1uF</text>
<text x="107.3" y="160">C8</text>
<text x="126.7" y="158.6">R37</text>
<text x="199.7" y="158.5">10k</text>
<text x="328.6" y="158.4">100nF</text>
<text x="341.1" y="158.7">100nF</text>
<text x="69.1" y="163.8">10k</text>
<text x="137.1" y="167.1">220pF</text>
<text x="137.1" y="164">C12</text>
<text x="152.2" y="165.7">C83</text>
<text x="352.7" y="165.8">L8</text>
<text x="55" y="171">R36</text>
<text x="107.3" y="173.4">C4</text>
<text x="152.2" y="168.9">220pF</text>
<text x="229.7" y="172.6">10k</text>
<text x="229.7" y="169.3">R42</text>
<text x="359.8" y="171.3">YI453215U101-8R0T</text>
<text x="382.1" y="168.3">DB126V-5.0-2P</text>
<text x="382.1" y="171.4">U14</text>
<text x="55" y="174.3">10k</text>
<text x="69.1" y="177.9">10k</text>
<text x="69.1" y="174.6">R4</text>
<text x="107.3" y="176.6">1uF</text>
<text x="126.7" y="178">1k</text>
<text x="126.7" y="174.8">R39</text>
<text x="352.7" y="176.3">L6</text>
<text x="55" y="185.1">R15</text>
<text x="309.2" y="183.7">100nF</text>
<text x="321.5" y="183.7">100nF</text>
<text x="55" y="188.4">10k</text>
<text x="309.2" y="186.9">C78</text>
<text x="321.5" y="186.9">C79</text>
<text x="352.7" y="186.9">L7</text>
<text x="382.1" y="189.5">DB126V-5.0-2P</text>
<text x="107.3" y="193.9">1uF</text>
<text x="107.3" y="197.1">C5</text>
<text x="126.7" y="192.5">1k</text>
<text x="126.7" y="195.7">R40</text>
<text x="213.1" y="195.7">R41</text>
<text x="224" y="197.5">C86</text>
<text x="330.5" y="195.7">100nF</text>
<text x="330.5" y="192.5">C80</text>
<text x="367.6" y="196.2">C87C88</text>
<text x="382.1" y="192.6">U15</text>
<text x="137.1" y="202.8">C85</text>
<text x="152.2" y="201">C84</text>
<text x="213.1" y="198.9">5.6k</text>
<text x="224" y="200.7">1uF</text>
<text x="334.1" y="202.4">PBTL</text>
<text x="342.8" y="201.3">C81</text>
<text x="367.6" y="199.3">1nF1nF</text>
<text x="137.1" y="205.9">220pF</text>
<text x="152.2" y="204.2">220pF</text>
<text x="235.1" y="208.1">C13</text>
<text x="260.1" y="208.1">TPA3118D2DAPR</text>
<text x="334.1" y="205.5">SJ4</text>
<text x="342.8" y="204.5">100nF</text>
<text x="235.3" y="211.6">1uF</text>
<text x="273.1" y="211.6">U9</text>
<text x="242.8" y="218.7">PBTL PBTL</text>
<text x="21.8" y="238.1">100nF</text>
<text x="21.8" y="234.9">C70</text>
<text x="47.6" y="237.7">22uF</text>
<text x="47.6" y="234.5">C71</text>
<text x="58.2" y="237.7">470uF</text>
<text x="58.4" y="234.5">C69</text>
<text x="71.2" y="239.9">100nF</text>
<text x="71.2" y="236.7">C62</text>
<text x="86.4" y="237.7">22uF</text>
<text x="86.4" y="234.5">C61</text>
<text x="21.8" y="255.9">100nF</text>
<text x="47.6" y="256.2">22uF</text>
<text x="58.2" y="256.2">470uF</text>
<text x="72.9" y="255.7">100nF</text>
<text x="86.4" y="256.2">22uF</text>
<text x="98.8" y="256.2">470uF</text>
<text x="21.8" y="259.1">C68</text>
<text x="47.6" y="259.4">C67</text>
<text x="58.2" y="259.4">C66</text>
<text x="72.9" y="258.9">C64</text>
<text x="86.4" y="259.4">C63</text>
<text x="98.8" y="259.4">C56</text>
</g>
<g font-size="3.2" fill="#00f">
<text x="77.4" y="33.7">15</text>
<text x="78.9" y="35.5">GPIO3</text>
<text x="111.6" y="35.5">GPIO4</text>
<text x="113.1" y="33.7">14</text>
<text x="77.4" y="37.3">16</text>
<text x="77.4" y="40.8">17</text>
<text x="78.9" y="39">ADR2</text>
<text x="111.6" y="39">GPIO5</text>
<text x="113.1" y="40.8">12</text>
<text x="113.1" y="37.3">13</text>
<text x="77.4" y="44.3">18</text>
<text x="77.4" y="47.8">19</text>
<text x="78.9" y="42.5">MODE1</text>
<text x="78.9" y="46.1">MODE2</text>
<text x="111.6" y="46.1">SDA</text>
<text x="111.6" y="42.5">SCL</text>
<text x="113.1" y="47.8">10</text>
<text x="113.1" y="44.3">11</text>
<text x="77.4" y="51.4">20</text>
<text x="78.9" y="49.6">GPIO6</text>
<text x="78.9" y="53.1">SCK</text>
<text x="111.6" y="49.6">VCOMSDA</text>
<text x="319.1" y="53.1">3</text>
<text x="319.1" y="49.6">2</text>
<text x="320.6" y="51.4">3V3</text>
<text x="353.2" y="51.4">IO23</text>
<text x="354.7" y="49.6">37</text>
<text x="354.7" y="53.1">36</text>
<text x="77.4" y="54.9">21</text>
<text x="77.4" y="58.4">22</text>
<text x="78.9" y="56.7">BCK</text>
<text x="113.1" y="58.4">7</text>
<text x="320.6" y="54.9">EN</text>
<text x="353.2" y="54.9">IO22</text>
<text x="353.2" y="58.4">TXD0</text>
<text x="354.7" y="56.7">35</text>
<text x="77.4" y="61.9">23</text>
<text x="77.4" y="65.5">24</text>
<text x="78.9" y="60.2">DIN</text>
<text x="78.9" y="63.7">LRCK</text>
<text x="111.6" y="63.7">OUTL</text>
<text x="111.6" y="60.2">OUTR</text>
<text x="113.1" y="65.5">5</text>
<text x="113.1" y="61.9">6</text>
<text x="319.1" y="63.7">6</text>
<text x="319.1" y="60.2">5</text>
<text x="320.6" y="65.5">IO34</text>
<text x="320.6" y="61.9">SENSOR_VN</text>
<text x="353.2" y="61.9">RXD0</text>
<text x="353.2" y="65.5">IO21</text>
<text x="354.7" y="60.2">34</text>
<text x="354.7" y="63.7">33</text>
<text x="77.4" y="69">25</text>
<text x="78.9" y="67.2">ADR1</text>
<text x="78.9" y="70.8">XSMT</text>
<text x="111.6" y="70.8">CAPM</text>
<text x="111.6" y="67.2">VNEG</text>
<text x="113.1" y="69">4</text>
<text x="221.9" y="71.1" transform="rotate(-90 221.9 71.1)">1</text>
<text x="225.4" y="71.1" transform="rotate(-90 225.4 71.1)">3</text>
<text x="229" y="71.1" transform="rotate(-90 229 71.1)">11</text>
<text x="232.5" y="71.1" transform="rotate(-90 232.5 71.1)">10</text>
<text x="236" y="71.1" transform="rotate(-90 236 71.1)">2</text>
<text x="319.1" y="70.8">8</text>
<text x="319.1" y="67.2">7</text>
<text x="320.6" y="69">IO35</text>
<text x="353.2" y="69">NC</text>
<text x="354.7" y="67.2">32</text>
<text x="354.7" y="70.8">31</text>
<text x="77.4" y="72.5">26</text>
<text x="78.9" y="74.3">LDOO</text>
<text x="111.6" y="77.8">CAPP</text>
<text x="113.1" y="76.1">2</text>
<text x="319.1" y="77.8">10</text>
<text x="319.1" y="74.3">9</text>
<text x="320.6" y="76.1">IO33</text>
<text x="320.6" y="72.5">IO32</text>
<text x="353.2" y="72.5">IO19</text>
<text x="353.2" y="76.1">IO18</text>
<text x="354.7" y="74.3">30</text>
<text x="354.7" y="77.8">29</text>
<text x="319.1" y="81.4">11</text>
<text x="320.6" y="83.1">IO26</text>
<text x="320.6" y="79.6">IO25</text>
<text x="353.2" y="79.6">IO5</text>
<text x="353.2" y="83.1">NC</text>
<text x="354.7" y="81.4">28</text>
<text x="319.1" y="88.4">13</text>
<text x="319.1" y="84.9">12</text>
<text x="320.6" y="86.6">IO27</text>
<text x="353.2" y="86.6">NC</text>
<text x="354.7" y="84.9">27</text>
<text x="354.7" y="88.4">26</text>
<text x="319.1" y="91.9">14</text>
<text x="320.6" y="93.7">IO12</text>
<text x="320.6" y="90.2">IO14</text>
<text x="353.2" y="90.2">IO4</text>
<text x="353.2" y="93.7">IO0</text>
<text x="354.7" y="91.9">25</text>
<text x="354.7" y="95.5">24</text>
<text x="319.1" y="99">16</text>
<text x="320.6" y="100.8">IO13</text>
<text x="353.2" y="97.2">IO2</text>
<text x="353.2" y="100.8">IO15</text>
<text x="354.7" y="99">23</text>
<text x="319.1" y="106">18</text>
<text x="319.1" y="102.5">17</text>
<text x="320.6" y="107.8">NC</text>
<text x="320.6" y="104.3">NC</text>
<text x="353.2" y="104.3">NC</text>
<text x="353.2" y="107.8">NC</text>
<text x="354.7" y="102.5">22</text>
<text x="354.7" y="106">21</text>
<text x="319.1" y="109.6">19</text>
<text x="320.6" y="111.3">NC</text>
<text x="353.2" y="111.3">NC</text>
<text x="354.7" y="109.6">20</text>
<text x="257.4" y="144.9">1</text>
<text x="257.4" y="148.4">2</text>
<text x="258.8" y="146.6">MODSEL</text>
<text x="257.4" y="151.9">3</text>
<text x="257.4" y="155.4">4</text>
<text x="258.8" y="150.1">SDZ</text>
<text x="258.8" y="153.7">FAULTZ</text>
<text x="291.5" y="153.7">BSPR</text>
<text x="293" y="155.4">29</text>
<text x="293" y="151.9">30</text>
<text x="257.4" y="159">5</text>
<text x="258.8" y="157.2">RINP</text>
<text x="258.8" y="160.7">RINN</text>
<text x="291.5" y="157.2">OUTPR</text>
<text x="382.6" y="160.7">1</text>
<text x="382.6" y="157.2">2</text>
<text x="384.1" y="159">2</text>
<text x="257.4" y="162.5">6</text>
<text x="258.8" y="164.3">PLIMIT</text>
<text x="291.5" y="167.8">BSNR</text>
<text x="291.5" y="164.3">OUTNR</text>
<text x="293" y="166">26</text>
<text x="293" y="162.5">27</text>
<text x="384.1" y="162.5">1</text>
<text x="257.4" y="169.5">8</text>
<text x="258.8" y="171.3">GAIN/SLV</text>
<text x="293" y="173.1">24</text>
<text x="257.4" y="176.6">10</text>
<text x="258.8" y="178.4">LINP</text>
<text x="291.5" y="178.4">OUTPL</text>
<text x="291.5" y="174.8">BSPL</text>
<text x="293" y="176.6">23</text>
<text x="382.6" y="178.4">2</text>
<text x="257.4" y="180.1">11</text>
<text x="257.4" y="183.7">12</text>
<text x="258.8" y="181.9">LINN</text>
<text x="258.8" y="185.4">MUTE</text>
<text x="291.5" y="185.4">OUTNL</text>
<text x="293" y="183.7">21</text>
<text x="382.6" y="181.9">1</text>
<text x="384.1" y="183.7">1</text>
<text x="384.1" y="180.1">2</text>
<text x="257.4" y="187.2">13</text>
<text x="257.4" y="190.7">14</text>
<text x="258.8" y="188.9">AM2</text>
<text x="291.5" y="188.9">BSNL</text>
<text x="293" y="187.2">20</text>
<text x="257.4" y="194.2">15</text>
<text x="257.4" y="197.8">16</text>
<text x="258.8" y="192.5">AM1</text>
<text x="258.8" y="196">AM0</text>
<text x="258.8" y="199.5">SYNC</text>
</g>
<g font-size="3.2">
<text x="319.1" y="46.1">1</text>
<text x="320.6" y="47.8">GND</text>
<text x="353.2" y="47.8">GND</text>
<text x="353.2" y="44.3">GND</text>
<text x="354.7" y="46.1">38</text>
<text x="354.7" y="42.5">39</text>
<text x="111.6" y="53.1">AGND</text>
<text x="113.1" y="51.4">9</text>
<text x="77.4" y="76.1">27</text>
<text x="78.9" y="77.8">DGND</text>
<text x="111.6" y="74.3">CPGND</text>
<text x="113.1" y="72.5">3</text>
<text x="319.1" y="95.5">15</text>
<text x="320.6" y="97.2">GND</text>
<text x="291.5" y="160.7">GND</text>
<text x="293" y="159">28</text>
<text x="257.4" y="173.1">9</text>
<text x="291.5" y="171.3">GND</text>
<text x="293" y="169.5">25</text>
<text x="258.8" y="174.8">GND</text>
<text x="291.5" y="181.9">GND</text>
<text x="293" y="180.1">22</text>
</g>
<g font-size="3.2" fill="#f00">
<text x="111.6" y="56.7">AVDD</text>
<text x="113.1" y="54.9">8</text>
<text x="319.1" y="56.7">4</text>
<text x="320.6" y="58.4">SENSOR_VP</text>
<text x="77.4" y="79.6">28</text>
<text x="78.9" y="81.4">DVDD</text>
<text x="111.6" y="81.4">CPVDD</text>
<text x="113.1" y="79.6">1</text>
<text x="291.5" y="143.1">EP</text>
<text x="293" y="141.3">33</text>
<text x="291.5" y="146.6">PVCC</text>
<text x="293" y="148.4">31</text>
<text x="293" y="144.9">32</text>
<text x="291.5" y="150.1">PVCC</text>
<text x="257.4" y="166">7</text>
<text x="258.8" y="167.8">GVDD</text>
<text x="293" y="190.7">19</text>
<text x="291.5" y="196">PVCC</text>
<text x="291.5" y="192.5">PVCC</text>
<text x="293" y="197.8">17</text>
<text x="293" y="194.2">18</text>
<text x="291.5" y="199.5">AVCC</text>
</g>
</svg>
